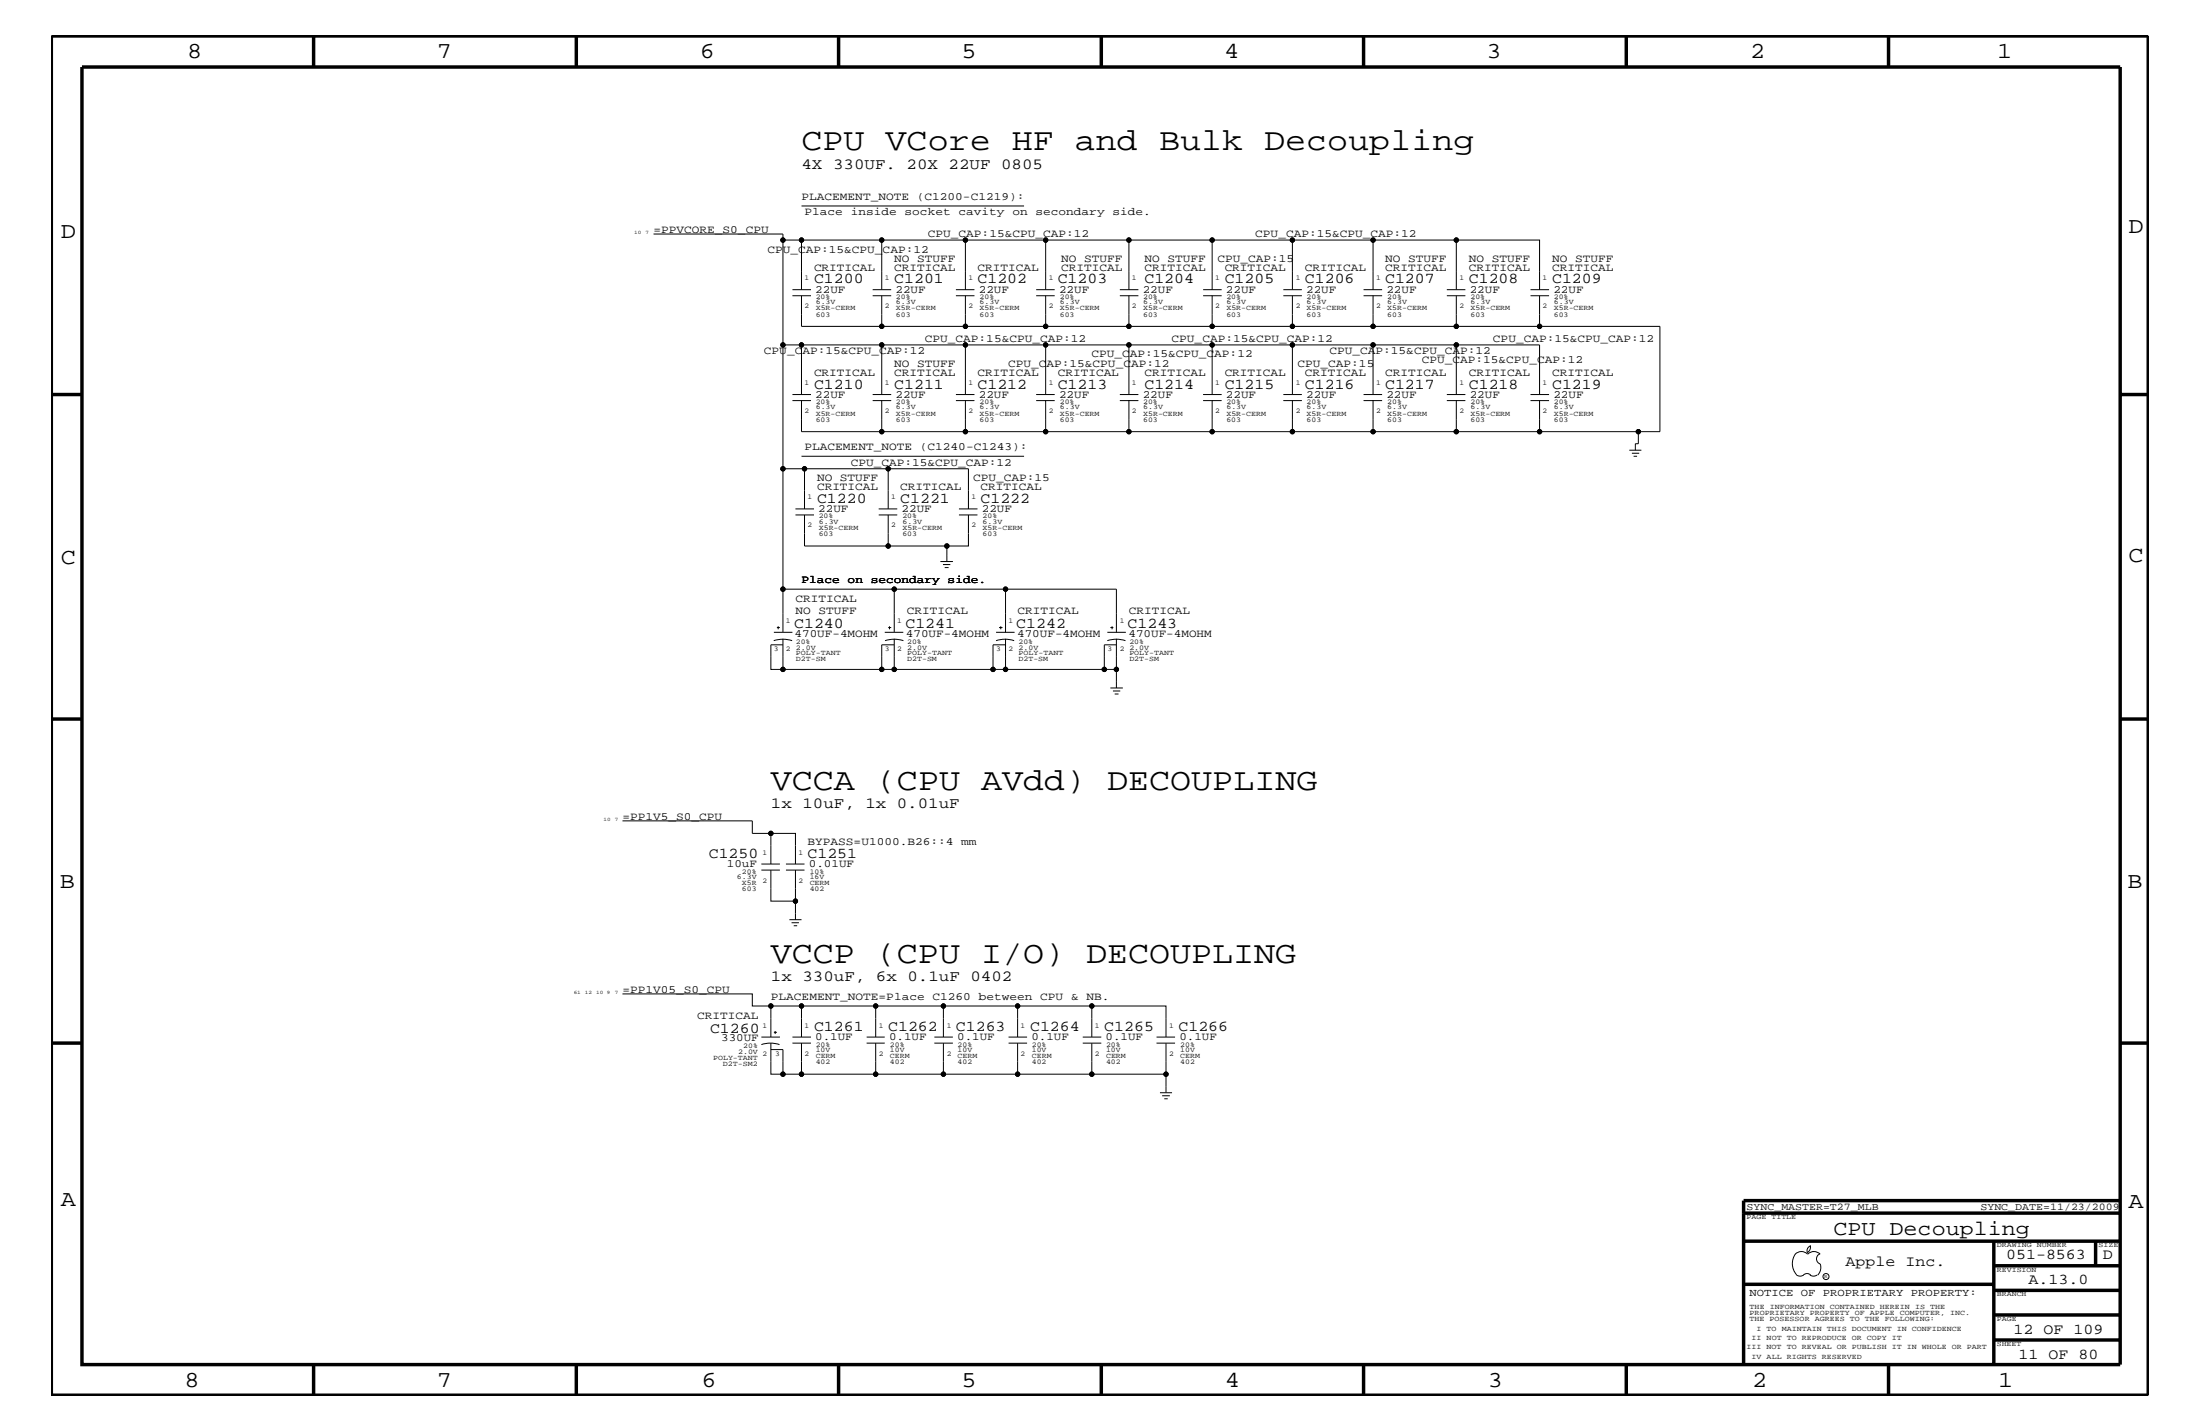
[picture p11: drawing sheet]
<svg xmlns="http://www.w3.org/2000/svg" width="432mm" height="279mm" viewBox="0 0 432 279" stroke-linecap="round" stroke-linejoin="round" font-family="sans-serif">
<g fill="none" stroke="#000" stroke-width=".2">
<path d="M128.3 45.9h25.4v46.1M153.7 47.1h3.6v9.7M155.5 58h3.7M155.5 56.8h3.7M157.3 47.1h15.8v9.7M157.3 58v6h15.8M157.3 40.4h43.7M171.3 58h3.6M171.3 56.8h3.6M173.1 58v6h16.4M173.1 47.1h16.4M187.6 58h3.7"/>
<path d="M187.6 56.8h3.7M189.5 58v6h15.7v-6M189.5 47.1h15.7v9.7M189.5 47.1v9.7M203.4 58h3.6M203.4 56.8h3.6M205.2 47.1h16.4v9.7M219.8 58h3.6M219.8 56.8h3.6M221.6 47.1h16.3v9.7M221.6 58v6M236.1 58h3.7"/>
<path d="M236.1 56.8h3.7M237.9 47.1h15.8v9.7M237.9 58v6M251.9 58h3.6M251.9 56.8h3.6M253.7 58v6h15.8v-6M253.7 47.1h15.8v9.7M267.6 58h3.7M267.6 56.8h3.7M269.5 47.1h16.3v9.7M284 58h3.6M284 56.8h3.6"/>
<path d="M285.8 47.1h16.4v9.7M285.8 58v6M300.4 58h3.6M300.4 56.8h3.6M302.2 58v6h23.6v20.7h-4.2M153.7 67.7h3.6M155.5 78.6h3.7M155.5 77.4h3.7M157.3 78.6v6.1h15.8M171.3 78.6h3.6M171.3 77.4h3.6M173.1 78.6v6.1h16.4v-6.1"/>
<path d="M173.1 67.7h-15.8v9.7M187.6 78.6h3.7M187.6 77.4h3.7M189.5 67.7h-16.4v9.7M203.4 78.6h3.6M203.4 77.4h3.6M205.2 67.7h-15.7v9.7M205.2 78.6v6.1M205.2 64h48.5M219.8 78.6h3.6M219.8 77.4h3.6M221.6 67.7h-16.4v9.7"/>
<path d="M221.6 78.6v6.1M236.1 78.6h3.7M236.1 77.4h3.7M237.9 78.6v6.1h15.8v-6.1M237.9 67.7h-16.3v9.7M251.9 78.6h3.6M251.9 77.4h3.6M253.7 67.7h-15.8v9.7M267.6 78.6h3.7M267.6 77.4h3.7M269.5 78.6v6.1h16.3v-6.1M269.5 67.7h-15.8v9.7"/>
<path d="M269.5 64h32.7M284 78.6h3.6M284 77.4h3.6M285.8 77.4v-9.7h16.4v9.7M285.8 67.7h-16.3v9.7M300.4 78.6h3.6M300.4 77.4h3.6M302.2 78.6v6.1h19.4M156.1 99.9h3.7M157.3 89.5h43.7M157.9 92h-4.2v23.6M172.5 99.9h3.6"/>
<path d="M174.3 99.9v-7.9h15.8v7.9M174.3 92h-16.4v7.9M188.2 99.9h3.7M189.5 84.7h48.4M253.7 84.7h15.8M285.8 84.7h16.4M319.8 88.3h2.4M320.3 88.9h1.4M320.6 89.5h.7M321.6 84.7v2.4h-.6v1.2M153.7 115.6v8.5M153.7 115.6h21.8"/>
<path d="M156.1 101h3.7M157.9 101v6.1h27.9M172.5 101h3.6M174.3 101v6.1M184.6 110.2h2.4M185.1 110.8h1.4M185.4 111.4h.8M185.8 107.1v3.1M188.2 101h3.7M190.1 101v6.1h-4.3M197.4 115.6h-21.9v8.5M151.9 125.7a5.9 5.9 0 0 1 3.6 0"/>
<path d="M151.9 124.1h3.6M152.5 123.1h.6M152.7 122.9v.6M153.7 125.3v6h-2.4v-4.8h2.4M153.7 131.3h19.4M173.7 124.1h3.6M173.7 125.7a5.9 5.9 0 0 1 3.6 0M174.3 123.1h.6M174.6 122.9v.6M175.5 125.3v6h19.4M175.5 126.5h-2.4v4.8h2.4M195.5 125.7a5.8 5.8 0 0 1 3.6 0"/>
<path d="M195.5 124.1h3.6M196.1 123.1h.7M196.4 122.9v.6M197.4 125.3v6h19.3M197.4 126.5h-2.5v4.8h2.5M197.4 124.1v-8.5h21.7v8.5M217.3 125.7a5.8 5.8 0 0 1 3.6 0M217.3 124.1h3.7M217.9 123.1h.6M217.9 135h2.5M218.3 122.9v.6M218.4 135.6h1.5"/>
<path d="M218.8 136.2h.7M219.1 126.5h-2.4v4.8h2.4M219.1 125.3v9.7M122.2 161.1h25.5v2.4h3.6M149.4 170.7h3.7M149.4 169.5h3.7M151.3 170.7v6.1h4.8v-6.1M151.3 169.5v-6h4.8v6M154.3 170.7h3.6M154.3 169.5h3.6M156.1 176.8v3.7M122.2 195h25.5v2.4h3.6v6.1"/>
<path d="M151.3 197.4h6v6.1M154.9 180.5h2.4M155.4 181h1.4M155.8 181.6h.7M157.3 197.4h14.6v6.1M171.9 197.4h13.3v6.1M185.2 197.4h14.5v6.1M199.7 197.4h14.6v6.1M214.3 197.4h14.6v6.1M149.4 205a5.7 5.7 0 0 1 3.6 0M149.4 203.5h3.7M151.3 205.9h2.4v4.9h3.6"/>
<path d="M151.3 204.7v6.1h2.4M151.9 202.6h.6M152.1 202.3v.6M155.5 203.5h3.7M155.5 204.7h3.7M157.3 204.7v6.1h14.6M170.1 203.5h3.6M170.1 204.7h3.6M171.9 204.7v6.1h13.3M183.4 203.5h3.6M183.4 204.7h3.6M185.2 204.7v6.1h14.5"/>
<path d="M198 203.5h3.6M198 204.7h3.6M199.7 204.7v6.1h14.6M212.5 203.5h3.7M212.5 204.7h3.7M214.3 204.7v6.1h14.6v-6.1M227 203.5h3.6M227 204.7h3.6M227.7 214.4h2.3M228.1 215h1.5M228.5 215.6h.7M228.9 210.8v3.6"/>
<path d="M352.3 246.1a1.69 1.69 0 0 1 2.5 0M352.4 246a3.3 3.3 0 0 0 .2 4.1M352.6 250.2l.7 .2 .7-.2M354 250.2l.7-.3 .7 .3M354.8 246.1a1.69 1.69 0 0 1 2.4 0M355.2 250.2l.7 .2 .7-.2M355.3 244.4v.3a1.18 1.18 0 0 1-.6 1.1M355.4 244.4a.99 .99 0 0 0-.6 1.4M357.2 246a1.04 1.04 0 0 0-.7 1 1.04 1.04 0 0 0 .7 1M357.3 248l.1 .7a2.11 2.11 0 0 1-.6 1.5"/>
<circle cx="153.7" cy="47.1" r=".42"/>
<circle cx="157.3" cy="47.1" r=".42"/>
<circle cx="173.1" cy="47.1" r=".42"/>
<circle cx="189.5" cy="47.1" r=".42"/>
<circle cx="205.2" cy="47.1" r=".42"/>
<circle cx="221.6" cy="47.1" r=".42"/>
<circle cx="237.9" cy="47.1" r=".42"/>
<circle cx="253.7" cy="47.1" r=".42"/>
<circle cx="269.5" cy="47.1" r=".42"/>
<circle cx="285.8" cy="47.1" r=".42"/>
<circle cx="153.7" cy="67.7" r=".42"/>
<circle cx="157.3" cy="67.7" r=".42"/>
<circle cx="173.1" cy="64" r=".42"/>
<circle cx="173.1" cy="67.7" r=".42"/>
<circle cx="189.5" cy="64" r=".42"/>
<circle cx="189.5" cy="67.7" r=".42"/>
<circle cx="205.2" cy="64" r=".42"/>
<circle cx="205.2" cy="67.7" r=".42"/>
<circle cx="221.6" cy="64" r=".42"/>
<circle cx="221.6" cy="67.7" r=".42"/>
<circle cx="237.9" cy="64" r=".42"/>
<circle cx="237.9" cy="67.7" r=".42"/>
<circle cx="253.7" cy="64" r=".42"/>
<circle cx="253.7" cy="67.7" r=".42"/>
<circle cx="269.5" cy="64" r=".42"/>
<circle cx="269.5" cy="67.7" r=".42"/>
<circle cx="285.8" cy="64" r=".42"/>
<circle cx="285.8" cy="67.7" r=".42"/>
<circle cx="302.2" cy="64" r=".42"/>
<circle cx="153.7" cy="92" r=".42"/>
<circle cx="157.9" cy="92" r=".42"/>
<circle cx="173.1" cy="84.7" r=".42"/>
<circle cx="174.3" cy="92" r=".42"/>
<circle cx="189.5" cy="84.7" r=".42"/>
<circle cx="205.2" cy="84.7" r=".42"/>
<circle cx="221.6" cy="84.7" r=".42"/>
<circle cx="237.9" cy="84.7" r=".42"/>
<circle cx="253.7" cy="84.7" r=".42"/>
<circle cx="269.5" cy="84.7" r=".42"/>
<circle cx="285.8" cy="84.7" r=".42"/>
<circle cx="302.2" cy="84.7" r=".42"/>
<circle cx="321.6" cy="84.7" r=".42"/>
<circle cx="153.7" cy="115.6" r=".42"/>
<circle cx="174.3" cy="107.1" r=".42"/>
<circle cx="175.5" cy="115.6" r=".42"/>
<circle cx="185.8" cy="107.1" r=".42"/>
<circle cx="197.4" cy="115.6" r=".42"/>
<circle cx="153.7" cy="131.3" r=".42"/>
<circle cx="173.1" cy="131.3" r=".42"/>
<circle cx="175.5" cy="131.3" r=".42"/>
<circle cx="194.9" cy="131.3" r=".42"/>
<circle cx="197.4" cy="131.3" r=".42"/>
<circle cx="216.7" cy="131.3" r=".42"/>
<circle cx="219.1" cy="131.3" r=".42"/>
<circle cx="151.3" cy="163.5" r=".42"/>
<circle cx="156.1" cy="176.8" r=".42"/>
<circle cx="151.3" cy="197.4" r=".42"/>
<circle cx="157.3" cy="197.4" r=".42"/>
<circle cx="171.9" cy="197.4" r=".42"/>
<circle cx="185.2" cy="197.4" r=".42"/>
<circle cx="199.7" cy="197.4" r=".42"/>
<circle cx="214.3" cy="197.4" r=".42"/>
<circle cx="153.7" cy="210.8" r=".42"/>
<circle cx="157.3" cy="210.8" r=".42"/>
<circle cx="171.9" cy="210.8" r=".42"/>
<circle cx="185.2" cy="210.8" r=".42"/>
<circle cx="199.7" cy="210.8" r=".42"/>
<circle cx="214.3" cy="210.8" r=".42"/>
<circle cx="228.9" cy="210.8" r=".42"/>
<circle cx="358.4" cy="250.5" r=".59"/>
</g>
<g fill="none" stroke="#000" stroke-width=".68" stroke-linecap="butt">
<path d="M10.1 7.1h411.5v266.7h-411.5zM16.1 13.2h400v254.5h-400zM61.6 7.1v6.1M113.1 7.1v6.1M164.6 7.1v6.1M216.2 7.1v6.1M267.6 7.1v6.1M319.2 7.1v6.1M370.7 7.1v6.1M10.1 77.4h6M416.1 77.4h5.5M10.1 141.1h6"/>
<path d="M416.1 141.1h5.5M10.1 204.7h6M416.1 204.7h5.5M342.2 238h73.9M416.1 235.6h-73.9v32.1M342.2 243.5h73.9M342.2 252h49.1M391.3 243.5v24.2M391.3 258h24.8M391.3 253.2h24.8M391.3 248.4h24.8M411.3 243.5v4.9"/>
<path d="M61.6 267.7v6.1M113.1 267.7v6.1M164.6 267.7v6.1M216.2 268v5.8M267.6 267.7v6.1M319.2 267.7v6.1M370.7 267.7v6.1M391.3 262.9h24.8"/>
</g>
<g fill="#000">
<circle cx="153.7" cy="47.1" r=".42"/>
<circle cx="157.3" cy="47.1" r=".42"/>
<circle cx="173.1" cy="47.1" r=".42"/>
<circle cx="189.5" cy="47.1" r=".42"/>
<circle cx="205.2" cy="47.1" r=".42"/>
<circle cx="221.6" cy="47.1" r=".42"/>
<circle cx="237.9" cy="47.1" r=".42"/>
<circle cx="253.7" cy="47.1" r=".42"/>
<circle cx="269.5" cy="47.1" r=".42"/>
<circle cx="285.8" cy="47.1" r=".42"/>
<circle cx="153.7" cy="67.7" r=".42"/>
<circle cx="157.3" cy="67.7" r=".42"/>
<circle cx="173.1" cy="64" r=".42"/>
<circle cx="173.1" cy="67.7" r=".42"/>
<circle cx="189.5" cy="64" r=".42"/>
<circle cx="189.5" cy="67.7" r=".42"/>
<circle cx="205.2" cy="64" r=".42"/>
<circle cx="205.2" cy="67.7" r=".42"/>
<circle cx="221.6" cy="64" r=".42"/>
<circle cx="221.6" cy="67.7" r=".42"/>
<circle cx="237.9" cy="64" r=".42"/>
<circle cx="237.9" cy="67.7" r=".42"/>
<circle cx="253.7" cy="64" r=".42"/>
<circle cx="253.7" cy="67.7" r=".42"/>
<circle cx="269.5" cy="64" r=".42"/>
<circle cx="269.5" cy="67.7" r=".42"/>
<circle cx="285.8" cy="64" r=".42"/>
<circle cx="285.8" cy="67.7" r=".42"/>
<circle cx="302.2" cy="64" r=".42"/>
<circle cx="153.7" cy="92" r=".42"/>
<circle cx="157.9" cy="92" r=".42"/>
<circle cx="173.1" cy="84.7" r=".42"/>
<circle cx="174.3" cy="92" r=".42"/>
<circle cx="189.5" cy="84.7" r=".42"/>
<circle cx="205.2" cy="84.7" r=".42"/>
<circle cx="221.6" cy="84.7" r=".42"/>
<circle cx="237.9" cy="84.7" r=".42"/>
<circle cx="253.7" cy="84.7" r=".42"/>
<circle cx="269.5" cy="84.7" r=".42"/>
<circle cx="285.8" cy="84.7" r=".42"/>
<circle cx="302.2" cy="84.7" r=".42"/>
<circle cx="321.6" cy="84.7" r=".42"/>
<circle cx="153.7" cy="115.6" r=".42"/>
<circle cx="174.3" cy="107.1" r=".42"/>
<circle cx="175.5" cy="115.6" r=".42"/>
<circle cx="185.8" cy="107.1" r=".42"/>
<circle cx="197.4" cy="115.6" r=".42"/>
<circle cx="153.7" cy="131.3" r=".42"/>
<circle cx="173.1" cy="131.3" r=".42"/>
<circle cx="175.5" cy="131.3" r=".42"/>
<circle cx="194.9" cy="131.3" r=".42"/>
<circle cx="197.4" cy="131.3" r=".42"/>
<circle cx="216.7" cy="131.3" r=".42"/>
<circle cx="219.1" cy="131.3" r=".42"/>
<circle cx="151.3" cy="163.5" r=".42"/>
<circle cx="156.1" cy="176.8" r=".42"/>
<circle cx="151.3" cy="197.4" r=".42"/>
<circle cx="157.3" cy="197.4" r=".42"/>
<circle cx="171.9" cy="197.4" r=".42"/>
<circle cx="185.2" cy="197.4" r=".42"/>
<circle cx="199.7" cy="197.4" r=".42"/>
<circle cx="214.3" cy="197.4" r=".42"/>
<circle cx="153.7" cy="210.8" r=".42"/>
<circle cx="157.3" cy="210.8" r=".42"/>
<circle cx="171.9" cy="210.8" r=".42"/>
<circle cx="185.2" cy="210.8" r=".42"/>
<circle cx="199.7" cy="210.8" r=".42"/>
<circle cx="214.3" cy="210.8" r=".42"/>
<circle cx="228.9" cy="210.8" r=".42"/>
</g>
<g font-size="6.2">
<text x="157.3" y="29.5">CPU VCore HF and Bulk Decoupling</text>
<text x="151.3" y="155">VCCA (CPU AVdd) DECOUPLING</text>
<text x="151.3" y="188.9">VCCP (CPU I/O) DECOUPLING</text>
</g>
<g font-size="4.5">
<text x="36.7" y="11.5">8</text>
<text x="85.8" y="11.5">7</text>
<text x="137.3" y="11.5">6</text>
<text x="188.7" y="11.5">5</text>
<text x="240.3" y="11.5">4</text>
<text x="291.8" y="11.5">3</text>
<text x="343.5" y="11.5">2</text>
<text x="392" y="11.5">1</text>
<text x="11.9" y="46.8">D</text>
<text x="417.7" y="45.7">D</text>
<text x="11.9" y="110.6">C</text>
<text x="417.7" y="110.3">C</text>
<text x="11.8" y="174.3">B</text>
<text x="417.6" y="174.2">B</text>
<text x="11.9" y="236.7">A</text>
<text x="417.7" y="237.1">A</text>
<text x="36.2" y="272.1">8</text>
<text x="85.8" y="272.1">7</text>
<text x="137.7" y="272.1">6</text>
<text x="188.7" y="272.1">5</text>
<text x="240.4" y="272.1">4</text>
<text x="292" y="272.1">3</text>
<text x="343.9" y="272.1">2</text>
<text x="392.2" y="272.1">1</text>
</g>
<text font-size="4.1" x="359.8" y="242.3">CPU Decoupling</text>
<g font-size="3">
<text x="157.3" y="33.1">4X 330UF. 20X 22UF 0805</text>
<text x="159.8" y="55.6">C1200</text>
<text x="175.5" y="55.6">C1201</text>
<text x="191.9" y="55.6">C1202</text>
<text x="207.6" y="55.6">C1203</text>
<text x="224.6" y="55.6">C1204</text>
<text x="240.4" y="55.6">C1205</text>
<text x="256.1" y="55.6">C1206</text>
<text x="271.9" y="55.6">C1207</text>
<text x="288.3" y="55.6">C1208</text>
<text x="304.6" y="55.6">C1209</text>
<text x="159.8" y="76.2">C1210</text>
<text x="175.5" y="76.2">C1211</text>
<text x="191.9" y="76.2">C1212</text>
<text x="207.6" y="76.2">C1213</text>
<text x="224.6" y="76.2">C1214</text>
<text x="240.4" y="76.2">C1215</text>
<text x="256.1" y="76.2">C1216</text>
<text x="271.9" y="76.2">C1217</text>
<text x="288.3" y="76.2">C1218</text>
<text x="304.6" y="76.2">C1219</text>
<text x="160.4" y="98.7">C1220</text>
<text x="176.7" y="98.7">C1221</text>
<text x="192.4" y="98.7">C1222</text>
<text x="155.9" y="123.2">C1240</text>
<text x="177.7" y="123.2">C1241</text>
<text x="199.5" y="123.2">C1242</text>
<text x="221.3" y="123.2">C1243</text>
<text x="151.3" y="158.6">1x 10uF, 1x 0.01uF</text>
<text x="139.1" y="168.3">C1250</text>
<text x="158.5" y="168.3">C1251</text>
<text x="151.3" y="192.6">1x 330uF, 6x 0.1uF 0402</text>
<text x="139.4" y="202.6">C1260</text>
<text x="159.8" y="202.3">C1261</text>
<text x="174.3" y="202.3">C1262</text>
<text x="187.6" y="202.3">C1263</text>
<text x="202.2" y="202.3">C1264</text>
<text x="216.7" y="202.3">C1265</text>
<text x="231.3" y="202.3">C1266</text>
<text x="362.2" y="248.4">Apple Inc.</text>
<text x="393.7" y="247.1">051-8563</text>
<text x="398.1" y="252">A.13.0</text>
<text x="412.7" y="247.1">D</text>
<text x="395.2" y="261.6">12 OF 109</text>
<text x="396.2" y="266.6">11 OF 80</text>
</g>
<g font-size="2.2">
<text x="157.3" y="39.2">PLACEMENT_NOTE (C1200-C1219):</text>
<text x="128.3" y="45.7">=PPVCORE_S0_CPU</text>
<text x="157.9" y="42.3">Place inside socket cavity on secondary side.</text>
<text x="182.1" y="46.5">CPU_CAP:15&amp;CPU_CAP:12</text>
<text x="246.4" y="46.5">CPU_CAP:15&amp;CPU_CAP:12</text>
<text x="150.6" y="49.6">CPU_CAP:15&amp;CPU_CAP:12</text>
<text x="159.8" y="53.2">CRITICAL</text>
<text x="175.5" y="51.3">NO STUFF</text>
<text x="175.5" y="53.2">CRITICAL</text>
<text x="191.9" y="53.2">CRITICAL</text>
<text x="208.3" y="51.3">NO STUFF</text>
<text x="208.3" y="53.2">CRITICAL</text>
<text x="224.6" y="51.3">NO STUFF</text>
<text x="224.6" y="53.2">CRITICAL</text>
<text x="238.9" y="51.3">CPU_CAP:15</text>
<text x="240.4" y="53.2">CRITICAL</text>
<text x="256.1" y="53.2">CRITICAL</text>
<text x="271.9" y="51.3">NO STUFF</text>
<text x="271.9" y="53.2">CRITICAL</text>
<text x="288.3" y="53.2">CRITICAL</text>
<text x="288.3" y="51.3">NO STUFF</text>
<text x="304.6" y="51.3">NO STUFF</text>
<text x="304.6" y="53.2">CRITICAL</text>
<text x="160" y="57.4">22UF</text>
<text x="175.8" y="57.4">22UF</text>
<text x="192.1" y="57.4">22UF</text>
<text x="207.9" y="57.4">22UF</text>
<text x="224.3" y="57.4">22UF</text>
<text x="240.6" y="57.4">22UF</text>
<text x="256.4" y="57.4">22UF</text>
<text x="272.1" y="57.4">22UF</text>
<text x="288.5" y="57.4">22UF</text>
<text x="304.9" y="57.4">22UF</text>
<text x="149.9" y="69.5">CPU_CAP:15&amp;CPU_CAP:12</text>
<text x="175.5" y="72">NO STUFF</text>
<text x="181.5" y="67.1">CPU_CAP:15&amp;CPU_CAP:12</text>
<text x="197.9" y="72">CPU_CAP:15&amp;CPU_CAP:12</text>
<text x="214.2" y="70.1">CPU_CAP:15&amp;CPU_CAP:12</text>
<text x="230" y="67.1">CPU_CAP:15&amp;CPU_CAP:12</text>
<text x="254.7" y="72">CPU_CAP:15</text>
<text x="260.9" y="69.5">CPU_CAP:15&amp;CPU_CAP:12</text>
<text x="279.1" y="71.3">CPU_CAP:15&amp;CPU_CAP:12</text>
<text x="293" y="67.1">CPU_CAP:15&amp;CPU_CAP:12</text>
<text x="159.8" y="73.8">CRITICAL</text>
<text x="175.5" y="73.8">CRITICAL</text>
<text x="191.9" y="73.8">CRITICAL</text>
<text x="207.6" y="73.8">CRITICAL</text>
<text x="224.6" y="73.8">CRITICAL</text>
<text x="240.4" y="73.8">CRITICAL</text>
<text x="256.1" y="73.8">CRITICAL</text>
<text x="271.9" y="73.8">CRITICAL</text>
<text x="288.3" y="73.8">CRITICAL</text>
<text x="304.6" y="73.8">CRITICAL</text>
<text x="160" y="78">22UF</text>
<text x="175.8" y="78">22UF</text>
<text x="192.1" y="78">22UF</text>
<text x="207.9" y="78">22UF</text>
<text x="224.3" y="78">22UF</text>
<text x="240.6" y="78">22UF</text>
<text x="256.4" y="78">22UF</text>
<text x="272.1" y="78">22UF</text>
<text x="288.5" y="78">22UF</text>
<text x="304.9" y="78">22UF</text>
<text x="157.9" y="88.3">PLACEMENT_NOTE (C1240-C1243):</text>
<text x="160.4" y="94.3">NO STUFF</text>
<text x="167" y="91.4">CPU_CAP:15&amp;CPU_CAP:12</text>
<text x="191" y="94.3">CPU_CAP:15</text>
<text x="160.4" y="96.2">CRITICAL</text>
<text x="160.6" y="100.4">22UF</text>
<text x="176.7" y="96.2">CRITICAL</text>
<text x="177" y="100.4">22UF</text>
<text x="192.4" y="96.2">CRITICAL</text>
<text x="192.7" y="100.4">22UF</text>
<text x="156.1" y="118.1">CRITICAL</text>
<text x="157.3" y="114.4">Place on secondary side.</text>
<text x="156" y="124.9">470UF-4MOHM</text>
<text x="156.1" y="120.4">NO STUFF</text>
<text x="177.8" y="124.9">470UF-4MOHM</text>
<text x="178" y="120.4">CRITICAL</text>
<text x="199.6" y="124.9">470UF-4MOHM</text>
<text x="199.7" y="120.4">CRITICAL</text>
<text x="221.5" y="124.9">470UF-4MOHM</text>
<text x="221.6" y="120.4">CRITICAL</text>
<text x="122.2" y="160.8">=PP1V5_S0_CPU</text>
<text x="158.5" y="165.9">BYPASS=U1000.B26::4 mm</text>
<text x="142.7" y="170.1">10uF</text>
<text x="158.7" y="170.1">0.01UF</text>
<text x="122.2" y="194.8">=PP1V05_S0_CPU</text>
<text x="151.3" y="196.2">PLACEMENT_NOTE=Place C1260 between CPU &amp; NB.</text>
<text x="136.8" y="199.8">CRITICAL</text>
<text x="141.6" y="204.3">330UF</text>
<text x="160" y="204.1">0.1UF</text>
<text x="174.5" y="204.1">0.1UF</text>
<text x="187.9" y="204.1">0.1UF</text>
<text x="202.4" y="204.1">0.1UF</text>
<text x="217" y="204.1">0.1UF</text>
<text x="231.5" y="204.1">0.1UF</text>
</g>
<text font-size="2.1" x="343.4" y="254.4">NOTICE OF PROPRIETARY PROPERTY:</text>
<g font-size="2">
<text x="342.8" y="237.4">SYNC_MASTER=T27_MLB</text>
<text x="388.7" y="237.4">SYNC_DATE=11/23/2009</text>
</g>
<g font-size="1.4">
<text x="157.9" y="55">1</text>
<text x="160.1" y="59.7">6.3V</text>
<text x="160.1" y="58.6">20%</text>
<text x="173.7" y="55">1</text>
<text x="175.9" y="58.6">20%</text>
<text x="175.9" y="59.7">6.3V</text>
<text x="190.1" y="55">1</text>
<text x="192.3" y="59.7">6.3V</text>
<text x="192.3" y="58.6">20%</text>
<text x="205.8" y="55">1</text>
<text x="208" y="58.6">20%</text>
<text x="208" y="59.7">6.3V</text>
<text x="222.2" y="55">1</text>
<text x="224.4" y="59.7">6.3V</text>
<text x="224.4" y="58.6">20%</text>
<text x="238.5" y="55">1</text>
<text x="240.7" y="59.7">6.3V</text>
<text x="240.7" y="58.6">20%</text>
<text x="254.3" y="55">1</text>
<text x="256.5" y="58.6">20%</text>
<text x="256.5" y="59.7">6.3V</text>
<text x="270.1" y="55">1</text>
<text x="272.3" y="58.6">20%</text>
<text x="272.3" y="59.7">6.3V</text>
<text x="286.4" y="55">1</text>
<text x="288.6" y="59.7">6.3V</text>
<text x="288.6" y="58.6">20%</text>
<text x="302.8" y="55">1</text>
<text x="305" y="58.6">20%</text>
<text x="305" y="59.7">6.3V</text>
<text x="157.9" y="60.4">2</text>
<text x="160.1" y="62.2">603</text>
<text x="160.1" y="60.9">X5R-CERM</text>
<text x="173.7" y="60.4">2</text>
<text x="175.9" y="60.9">X5R-CERM</text>
<text x="175.9" y="62.2">603</text>
<text x="190.1" y="60.4">2</text>
<text x="192.3" y="60.9">X5R-CERM</text>
<text x="192.3" y="62.2">603</text>
<text x="205.8" y="60.4">2</text>
<text x="208" y="60.9">X5R-CERM</text>
<text x="208" y="62.2">603</text>
<text x="222.2" y="60.4">2</text>
<text x="224.4" y="62.2">603</text>
<text x="224.4" y="60.9">X5R-CERM</text>
<text x="238.5" y="60.4">2</text>
<text x="240.7" y="60.9">X5R-CERM</text>
<text x="240.7" y="62.2">603</text>
<text x="254.3" y="60.4">2</text>
<text x="256.5" y="60.9">X5R-CERM</text>
<text x="256.5" y="62.2">603</text>
<text x="270.1" y="60.4">2</text>
<text x="272.3" y="62.2">603</text>
<text x="272.3" y="60.9">X5R-CERM</text>
<text x="286.4" y="60.4">2</text>
<text x="288.6" y="60.9">X5R-CERM</text>
<text x="288.6" y="62.2">603</text>
<text x="302.8" y="60.4">2</text>
<text x="305" y="60.9">X5R-CERM</text>
<text x="305" y="62.2">603</text>
<text x="157.9" y="75.6">1</text>
<text x="173.7" y="75.6">1</text>
<text x="190.1" y="75.6">1</text>
<text x="205.8" y="75.6">1</text>
<text x="222.2" y="75.6">1</text>
<text x="238.5" y="75.6">1</text>
<text x="254.3" y="75.6">1</text>
<text x="270.1" y="75.6">1</text>
<text x="286.4" y="75.6">1</text>
<text x="302.8" y="75.6">1</text>
<text x="157.9" y="81.1">2</text>
<text x="160.1" y="82.7">603</text>
<text x="160.1" y="81.6">X5R-CERM</text>
<text x="160.1" y="80.3">6.3V</text>
<text x="160.1" y="79.2">20%</text>
<text x="173.7" y="81.1">2</text>
<text x="175.9" y="79.2">20%</text>
<text x="175.9" y="80.3">6.3V</text>
<text x="175.9" y="82.7">603</text>
<text x="175.9" y="81.6">X5R-CERM</text>
<text x="190.1" y="81.1">2</text>
<text x="192.3" y="80.3">6.3V</text>
<text x="192.3" y="82.7">603</text>
<text x="192.3" y="79.2">20%</text>
<text x="192.3" y="81.6">X5R-CERM</text>
<text x="205.8" y="81.1">2</text>
<text x="208" y="81.6">X5R-CERM</text>
<text x="208" y="80.3">6.3V</text>
<text x="208" y="79.2">20%</text>
<text x="208" y="82.7">603</text>
<text x="222.2" y="81.1">2</text>
<text x="224.4" y="80.3">6.3V</text>
<text x="224.4" y="79.2">20%</text>
<text x="224.4" y="82.7">603</text>
<text x="224.4" y="81.6">X5R-CERM</text>
<text x="238.5" y="81.1">2</text>
<text x="240.7" y="80.3">6.3V</text>
<text x="240.7" y="82.7">603</text>
<text x="240.7" y="79.2">20%</text>
<text x="240.7" y="81.6">X5R-CERM</text>
<text x="254.3" y="81.1">2</text>
<text x="256.5" y="82.7">603</text>
<text x="256.5" y="81.6">X5R-CERM</text>
<text x="256.5" y="80.3">6.3V</text>
<text x="256.5" y="79.2">20%</text>
<text x="270.1" y="81.1">2</text>
<text x="272.3" y="80.3">6.3V</text>
<text x="272.3" y="79.2">20%</text>
<text x="272.3" y="81.6">X5R-CERM</text>
<text x="272.3" y="82.7">603</text>
<text x="286.4" y="81.1">2</text>
<text x="288.6" y="80.3">6.3V</text>
<text x="288.6" y="82.7">603</text>
<text x="288.6" y="81.6">X5R-CERM</text>
<text x="288.6" y="79.2">20%</text>
<text x="302.8" y="81.1">2</text>
<text x="305" y="81.6">X5R-CERM</text>
<text x="305" y="80.3">6.3V</text>
<text x="305" y="79.2">20%</text>
<text x="305" y="82.7">603</text>
<text x="158.5" y="98">1</text>
<text x="160.7" y="101.6">20%</text>
<text x="174.9" y="98">1</text>
<text x="177.1" y="101.6">20%</text>
<text x="190.7" y="98">1</text>
<text x="192.9" y="101.6">20%</text>
<text x="158.5" y="103.5">2</text>
<text x="160.7" y="105.2">603</text>
<text x="160.7" y="102.7">6.3V</text>
<text x="160.7" y="104">X5R-CERM</text>
<text x="174.9" y="103.5">2</text>
<text x="177.1" y="102.7">6.3V</text>
<text x="177.1" y="104">X5R-CERM</text>
<text x="177.1" y="105.2">603</text>
<text x="190.7" y="103.5">2</text>
<text x="192.9" y="104">X5R-CERM</text>
<text x="192.9" y="105.2">603</text>
<text x="192.9" y="102.7">6.3V</text>
<text x="154.3" y="122.3">1</text>
<text x="176.1" y="122.3">1</text>
<text x="198" y="122.3">1</text>
<text x="219.8" y="122.3">1</text>
<text x="151.9" y="127.7">3</text>
<text x="154.3" y="127.7">2</text>
<text x="156.2" y="126.3">20%</text>
<text x="156.2" y="127.5">2.0V</text>
<text x="156.2" y="128.6">POLY-TANT</text>
<text x="156.2" y="129.7">D2T-SM</text>
<text x="173.7" y="127.7">3</text>
<text x="176.1" y="127.7">2</text>
<text x="178.1" y="128.6">POLY-TANT</text>
<text x="178.1" y="127.5">2.0V</text>
<text x="178.1" y="129.7">D2T-SM</text>
<text x="178.1" y="126.3">20%</text>
<text x="195.5" y="127.7">3</text>
<text x="198" y="127.7">2</text>
<text x="199.9" y="128.6">POLY-TANT</text>
<text x="199.9" y="127.5">2.0V</text>
<text x="199.9" y="129.7">D2T-SM</text>
<text x="199.9" y="126.3">20%</text>
<text x="217.3" y="127.7">3</text>
<text x="219.8" y="127.7">2</text>
<text x="221.7" y="129.7">D2T-SM</text>
<text x="221.7" y="128.6">POLY-TANT</text>
<text x="221.7" y="127.5">2.0V</text>
<text x="221.7" y="126.3">20%</text>
<text x="149.7" y="167.8">1</text>
<text x="156.7" y="167.8">1</text>
<text x="144.6" y="172.4">6.3V</text>
<text x="145.6" y="171.4">20%</text>
<text x="145.6" y="173.7">X5R</text>
<text x="149.7" y="173.2">2</text>
<text x="156.7" y="173.2">2</text>
<text x="158.9" y="171.4">10%</text>
<text x="158.9" y="173.7">CERM</text>
<text x="158.9" y="172.4">16V</text>
<text x="145.6" y="174.9">603</text>
<text x="158.9" y="174.9">402</text>
<text x="149.7" y="201.7">1</text>
<text x="157.9" y="201.7">1</text>
<text x="172.5" y="201.7">1</text>
<text x="185.8" y="201.7">1</text>
<text x="200.3" y="201.7">1</text>
<text x="214.9" y="201.7">1</text>
<text x="229.4" y="201.7">1</text>
<text x="140" y="208">POLY-TANT</text>
<text x="141.9" y="209.2">D2T-SM2</text>
<text x="144.9" y="206.9">2.0V 2</text>
<text x="145.9" y="205.7">20%</text>
<text x="152.1" y="207.1">3</text>
<text x="157.9" y="207.1">2</text>
<text x="160.1" y="205.3">20%</text>
<text x="160.1" y="206.4">10V</text>
<text x="160.1" y="207.6">CERM</text>
<text x="160.1" y="208.8">402</text>
<text x="172.5" y="207.1">2</text>
<text x="174.7" y="205.3">20%</text>
<text x="174.7" y="206.4">10V</text>
<text x="174.7" y="207.6">CERM</text>
<text x="174.7" y="208.8">402</text>
<text x="185.8" y="207.1">2</text>
<text x="188" y="205.3">20%</text>
<text x="188" y="206.4">10V</text>
<text x="188" y="207.6">CERM</text>
<text x="188" y="208.8">402</text>
<text x="200.3" y="207.1">2</text>
<text x="202.5" y="205.3">20%</text>
<text x="202.5" y="206.4">10V</text>
<text x="202.5" y="207.6">CERM</text>
<text x="202.5" y="208.8">402</text>
<text x="214.9" y="207.1">2</text>
<text x="217.1" y="205.3">20%</text>
<text x="217.1" y="206.4">10V</text>
<text x="217.1" y="207.6">CERM</text>
<text x="217.1" y="208.8">402</text>
<text x="229.4" y="207.1">2</text>
<text x="231.6" y="205.3">20%</text>
<text x="231.6" y="206.4">10V</text>
<text x="231.6" y="207.6">CERM</text>
<text x="231.6" y="208.8">402</text>
<text x="342.8" y="239.2">PAGE TITLE</text>
<text x="391.9" y="244.7">DRAWING NUMBER</text>
<text x="411.9" y="244.7">SIZE</text>
<text x="391.9" y="249.5">REVISION</text>
<text x="343.4" y="256.8">THE INFORMATION CONTAINED HEREIN IS THE</text>
<text x="391.9" y="254.4">BRANCH</text>
<text x="343.4" y="259.3">THE POSESSOR AGREES TO THE FOLLOWING:</text>
<text x="343.4" y="258">PROPRIETARY PROPERTY OF APPLE COMPUTER, INC.</text>
<text x="343.8" y="262.9">II NOT TO REPRODUCE OR COPY IT</text>
<text x="344.8" y="261.1">I TO MAINTAIN THIS DOCUMENT IN CONFIDENCE</text>
<text x="391.9" y="259.3">PAGE</text>
<text x="342.8" y="264.7">III NOT TO REVEAL OR PUBLISH IT IN WHOLE OR PART</text>
<text x="343.8" y="266.6">IV ALL RIGHTS RESERVED</text>
<text x="391.9" y="264.1">SHEET</text>
</g>
<g font-size="1">
<text x="124.5" y="45.9">10</text>
<text x="126.7" y="45.9">7</text>
<text x="118.4" y="161.1">10</text>
<text x="120.6" y="161.1">7</text>
<text x="112.6" y="195">61</text>
<text x="114.8" y="195">12</text>
<text x="117" y="195">10 9</text>
<text x="120.6" y="195">7</text>
<text x="358.1" y="250.7">R</text>
</g>
</svg>
